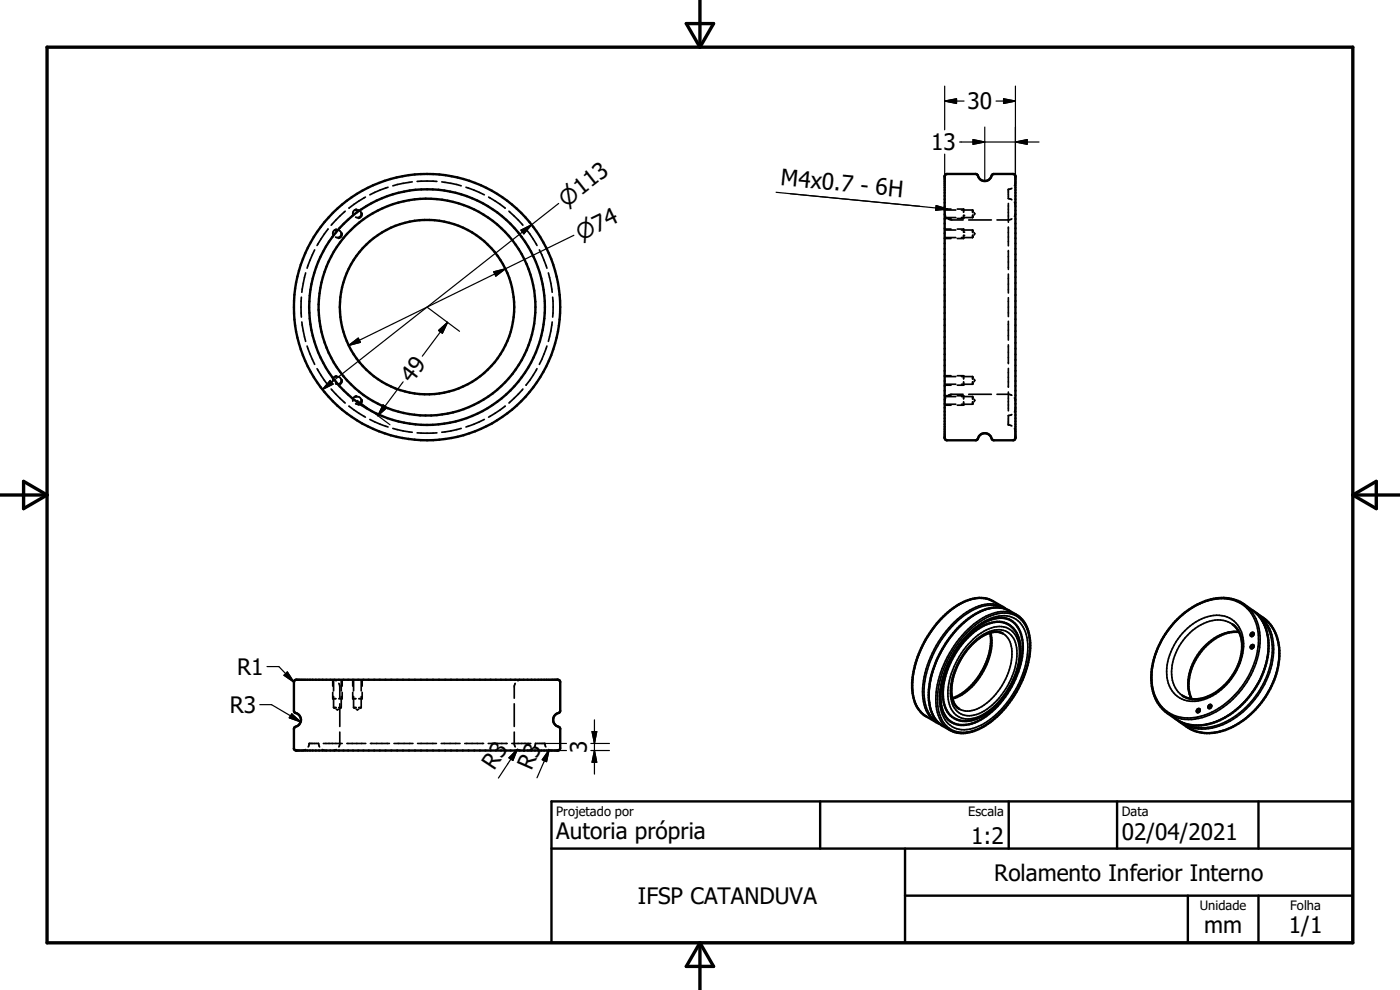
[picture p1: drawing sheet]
<svg xmlns="http://www.w3.org/2000/svg" width="297mm" height="210mm" viewBox="0 0 297 210" stroke-linecap="round" stroke-linejoin="round" font-family="sans-serif">
<g fill="none" stroke="#000" stroke-width=".36">
<path d="M82.3 39.7l-3.8 1.6M87.5 38.6l-4.2 .8M88.5 38.5h4.2M93.7 38.6l4.1 .8M98.9 39.7l3.8 1.6M214.7 40l-.8 .2v1.9l.8 .3M215.4 38.7l-.2 .7M64.8 57.9l-.8 4.1M66.8 53l-1.6 3.9M69.6 48.6l-2.3 3.5M71.2 48.9a.8 .8 0 0 1 1.2 .7 .8 .8 0 0 1-1.2 .7M71.4 48.6l-.7 .5-.1 .7"/>
<path d="M72.6 49.4l-.2 .8-.6 .4M73.2 44.8l-2.9 3M75.4 44.7a.8 .8 0 0 1 1.2 .7 .8 .8 0 0 1-1.2 .7M75.7 44.4l-.7 .4-.1 .7M76.8 45.2l-.2 .8-.6 .3M77.5 41.8l-3.5 2.3M103.7 41.8l3.5 2.3M108 44.8l2.9 3M111.6 48.6l2.3 3.5M114.4 53l1.6 3.9M116.3 57.9l.8 4.1M200.4 50.4h2.4"/>
<path d="M200.4 48.8h2.4M200.4 46.2h2.4M200.4 44.6h2.4M200.4 50.6h1.4M200.4 48.6h1.4M200.4 46.4h1.4M200.4 44.3h1.4M200.4 45.2l.2 .7M201.2 46.4l.7 .3h2.4M203.1 44.3h1.3v.7M203.1 48.6h1.3v.7M204 50.4h2.3"/>
<path d="M204 48.8h2.3M204 46.2h2.3M204 44.6h2.3M204.4 45.7v.7h-1.3M204.4 49.9v.7h-1.3M205.5 46.7h4.8M206.3 44.6v.5M206.3 45.6v.6M206.3 48.8v.5M206.3 49.9v.5M206.3 48.8l.2 .2M206.3 44.6l.2 .2"/>
<path d="M206.5 50.1l-.2 .3M206.5 45.9l-.2 .3M206.6 49.3l.2 .3-.2 .3M206.6 45.1l.2 .2-.2 .3M213.9 43.2v3.9M213.9 48.2v3.9M213.9 53.1v4.1M213.9 58.1v4.1M214.7 46.4l-.8 .3h-2.4M215.2 42.9l.2 .7M215.4 45.2l-.2 .7M63.9 63v4.3"/>
<path d="M64 68.3l.8 4.1M65.2 73.4l1.6 3.9M67.3 78.2l2.3 3.5M71.4 79.7l-.7 .5-.1 .7M113.9 78.2l-2.3 3.5M116 73.4l-1.6 3.9M117.1 68.3l-.8 4.1M117.3 63v4.3M200.4 79.9h2.4M200.4 79.7h1.4M203.1 79.7h1.3v.7M204 79.9h2.3"/>
<path d="M206.3 79.9v.5M206.3 79.9l.2 .3M213.9 63.1v4.1M213.9 68.2v3.9M213.9 73.2v3.9M213.9 78.2v3.9M70.3 82.5l2.9 3M71.2 80a.8 .8 0 0 1 1.2 .7 .8 .8 0 0 1-1.2 .7M72.6 80.5l-.1 .7-.3 .3-.4 .2M74 86.2l3.5 2.3M75.4 84.3a.8 .8 0 0 1 1.2 .7 .8 .8 0 0 1-1.2 .7M75.7 84l-.7 .4-.1 .7"/>
<path d="M76.8 84.8l-.1 .6-.3 .4-.4 .1M78.5 89l3.8 1.6M83.3 90.9l4.2 .8M88.5 91.8h4.2M97.8 90.9l-4.1 .8M102.7 89l-3.8 1.6M107.2 86.2l-3.5 2.3M110.9 82.5l-2.9 3M200.4 85.8h2.4M200.4 81.5h2.4M200.4 84.1h2.4M200.4 86h1.4"/>
<path d="M200.4 83.9h1.4M200.4 81.7h1.4M200.6 84.4l-.2 .7M203.1 83.9h1.3v.7M204 85.8h2.3M204 81.5h2.3M204 84.1h2.3M204.3 83.6h-2.4l-.7 .2M204.4 85.3v.7h-1.3M204.4 81v.7h-1.3M205.5 83.6h4.8M206.3 81v.5"/>
<path d="M206.3 84.1v.6M206.3 85.2v.6M206.3 84.1l.2 .3M206.5 85.5l-.2 .3M206.5 81.3l-.2 .2M206.6 84.7l.2 .2-.2 .3M206.6 80.4l.2 .3-.2 .3M211.5 83.6h2.4l.8 .2M213.9 83.2v4M214.7 87.9l-.8 .2v2l.8 .3M215.2 90.9l.2 .7M215.2 84.4l.2 .7"/>
<path d="M215.4 86.6l-.2 .8M205.1 134.8a11.6 11.6 0 0 1 8-4.2 5.2 5.2 0 0 1 4.9 5.3 19.7 19.7 0 0 1-5.5 14.5 12.1 12.1 0 0 1-7.9 4.4 5.1 5.1 0 0 1-5.2-4.9 19.4 19.4 0 0 1 5.2-14.5zM205.7 133.7a10.8 10.8 0 0 1 8.1-3.6 5.5 5.5 0 0 1 4.6 5.2 20.5 20.5 0 0 1-5.8 15.5 12.6 12.6 0 0 1-8.2 4.6 5.3 5.3 0 0 1-5.3-4.9 19.9 19.9 0 0 1 4.8-14.9zM205.9 136.1a8.8 8.8 0 0 1 6.6-3.2 4.4 4.4 0 0 1 3.8 4.8 16.5 16.5 0 0 1-8.2 14.1 4.5 4.5 0 0 1-6-.9 8.5 8.5 0 0 1-.5-7.3 18.4 18.4 0 0 1 4.3-7.5zM206.2 136.6a7.9 7.9 0 0 1 6.2-3 4.2 4.2 0 0 1 3.3 4.4 15.1 15.1 0 0 1-8 13.4 4 4 0 0 1-5.9-3.1 14.2 14.2 0 0 1 3.8-11.2zM210.2 134.2a12.6 12.6 0 0 1-3.1 10.5 10 10 0 0 1-5 3.6M210.6 127.5a7 7 0 0 0-7 .7 21.8 21.8 0 0 0-10 18.1 6.8 6.8 0 0 0 2.9 5.7M212.8 134.4a4.8 4.8 0 0 1 1.9 5 14.1 14.1 0 0 1-7.5 11 4.2 4.2 0 0 1-3.7 0M212.8 128.8a7 7 0 0 0-7.1 .7 21.8 21.8 0 0 0-10 18 6.8 6.8 0 0 0 2.9 5.7M212.9 129a7 7 0 0 0-7 .7 21.6 21.6 0 0 0-9.9 17.8 6.6 6.6 0 0 0 2.9 5.7M214.1 129.5a7 7 0 0 0-7 .8 21.8 21.8 0 0 0-10 18 6.8 6.8 0 0 0 2.9 5.7M215.6 130.4a7.1 7.1 0 0 0-7.1 .7 22.1 22.1 0 0 0-10 17.3 7.1 7.1 0 0 0 3 6.4"/>
<path d="M249.7 131.5a12.9 12.9 0 0 1 11.4-4.3 7.9 7.9 0 0 1 5.9 8.3 17.9 17.9 0 0 1-12.2 16.4 7.7 7.7 0 0 1-10.4-7 17.4 17.4 0 0 1 5.3-13.4zM251.4 133.8a9.2 9.2 0 0 1 8.4-3.1 6 6 0 0 1 4 6.5 12.8 12.8 0 0 1-9.6 11.5 5.6 5.6 0 0 1-6.7-5.6 12.8 12.8 0 0 1 3.9-9.3zM261.4 132.4a6.2 6.2 0 0 0-6.7 .2 11.7 11.7 0 0 0-6 11.7l.9 2.1 1.2 1.1M262.8 134a9.2 9.2 0 0 0-7.9 3.8 10.3 10.3 0 0 0-2.4 10l.3 .5M264 128.2a9.3 9.3 0 0 1 3.2 9.1 18.4 18.4 0 0 1-12.2 14.9 8.7 8.7 0 0 1-7.3-.9M265.7 129.5a9.3 9.3 0 0 1 3.3 9 18.6 18.6 0 0 1-12.2 15 8.7 8.7 0 0 1-7.4-1M266.8 130.3a9.3 9.3 0 0 1 3.3 9 18.6 18.6 0 0 1-12.2 15 8.7 8.7 0 0 1-7.4-1M267 130.6a9.8 9.8 0 0 1 2.7 9.4 18.2 18.2 0 0 1-12 14 8.5 8.5 0 0 1-6.8-.7M268 131.1a9.4 9.4 0 0 1 3.3 9.1 18.4 18.4 0 0 1-12.2 14.9 8.5 8.5 0 0 1-7.4-1M64.8 159l-.7 .2M65.4 158.5l.2-.8h2l.2 .8M68.4 159l.7 .2"/>
<path d="M68.6 157.7h4M70.6 146.9v1.3h.6M70.8 150.1h.5M70.8 150.1l.2 .2M70.8 144.2v2.4M70.8 147.8v2.3M71.3 150.4l.3 .2 .3-.2M71.4 144.4l-.8-.2v1.3M71.4 159l-.8 .2M71.9 150.1h.5M71.9 145l.2 .7v2.4M72.1 155.3v2.4l-.2 .8"/>
<path d="M72.1 149.3v4.8M72.4 150.1l-.3 .2M72.4 144.2v2.4M72.4 147.8v2.3M72.6 144.2v1.3M72.6 146.9v1.3h-.7M73.6 157.7h4M74.8 146.9v1.3h.7M74.8 144.2v1.3M75 150.1h.6M75 150.1l.3 .2M75 144.2v2.4"/>
<path d="M75 147.8v2.3M75.6 150.4l.2 .2 .3-.2M76.1 150.1h.5M76.6 150.1l-.2 .2M76.6 144.2v2.4M76.6 147.8v2.3M76.8 146.9v1.3h-.7M76.8 144.2v1.3M78.6 157.7h4M83.6 157.7h4M88.6 157.7h4M93.6 157.7h4"/>
<path d="M98.6 157.7h4M103.6 157.7h4M108.6 157.7h4M109.1 155.3v2.4l.2 .8M109.1 149.3v4.8M109.3 145l-.2 .7v2.4M109.9 159l.7 .2M110.6 144.2l-.7 .2M112.9 159l-.8 .2M113.4 158.5l.2-.8h2l.2 .8M116.4 159l.7 .2"/>
</g>
<g fill="none" stroke="#000" stroke-width=".51">
<path d="M200.6 37h6.7a1.72 1.72 0 0 0 2.2 1.3l.6-.5 .4-.8 .4-.1h4l.3 .1 .2 .4v55.5l-.1 .3-.4 .2-4.4-.1a1.62 1.62 0 0 0-2.6-1l-.6 1-.3 .1h-6.1l-.4-.2-.1-.3v-55.5zM203.1 133.3a12.4 12.4 0 0 1 8.6-4.4l1.3 .2 1.1 .4a6.7 6.7 0 0 1 3.3 2.6 11.2 11.2 0 0 1 .6 9.1 21.9 21.9 0 0 1-9.8 13.2 6.9 6.9 0 0 1-6.7 .4l-1.5-.8a7.3 7.3 0 0 1-3-6.5 22.1 22.1 0 0 1 6.1-14.2zM205.1 135a10.7 10.7 0 0 1 7.5-3.9 4.5 4.5 0 0 1 4.2 4 17 17 0 0 1-3.6 12.7 13.4 13.4 0 0 1-8.2 6 4.6 4.6 0 0 1-5.4-4.6 18.9 18.9 0 0 1 5.5-14.2zM205.3 135.3a9.1 9.1 0 0 1 7.3-3.3 5.3 5.3 0 0 1 3.9 5.5 16.5 16.5 0 0 1-3.2 9.8 15.2 15.2 0 0 1-4.8 4.5 5.7 5.7 0 0 1-6.8 0 7.6 7.6 0 0 1-1.5-6.8 19 19 0 0 1 5.1-9.7zM210.1 134.2a13.8 13.8 0 0 1-4.4 11.6 9.1 9.1 0 0 1-3.7 2.3M210.1 134.2a13.4 13.4 0 0 0-7.6 8.6 8.1 8.1 0 0 0 0 6.7l1 .9M210.1 134.2a3.2 3.2 0 0 1 2.5 .1l.2 .1M213.4 129.2l-2.8-1.7a6.8 6.8 0 0 0-6.7 .4 21.6 21.6 0 0 0-10.4 18.1 6.9 6.9 0 0 0 3 6l2.9 1.6M249.3 131.8a14.1 14.1 0 0 1 10.9-4.9 7.7 7.7 0 0 1 3.8 1.3l1.7 1.3a9.7 9.7 0 0 1 3.2 10 18.3 18.3 0 0 1-12.4 14.1 8.6 8.6 0 0 1-7.1-1.1l-1.7-1.2a9.2 9.2 0 0 1-3.4-8.8 18.8 18.8 0 0 1 5-10.7zM261.4 132.4a6.2 6.2 0 0 1 1.9 6.7 11.8 11.8 0 0 1-9.2 9.2h-1.1a4.4 4.4 0 0 1-2.2-.8M262.9 134.1a9.8 9.8 0 0 0-8.5 4.7 9.8 9.8 0 0 0-1.6 9.5M265.4 137a.3 .3 0 0 1 .4-.2 .3 .3 0 0 1 .1 .5l-.1 .1a.3 .3 0 0 1-.4 .1 .3 .3 0 0 1 0-.5z"/>
<path d="M266.3 129.9a10.3 10.3 0 0 1 3.8 3.4 13.3 13.3 0 0 1-.6 12.8 17.1 17.1 0 0 1-11.8 9.3 8.8 8.8 0 0 1-7.7-2.5M62.4 144.4l.4-.2h55.5l.3 .1 .2 .4-.1 6.4a1.61 1.61 0 0 0-1.3 1.1 1.61 1.61 0 0 0 .6 1.7l.7 .4 .1 .3v4.1l-.2 .4-.3 .1h-55.5l-.4-.3 .1-4.6a1.67 1.67 0 0 0 .9-2.6l-.8-.5-.2-.4zM254 150.6a.3 .3 0 0 1 .4-.2 .3 .3 0 0 1 .1 .5l-.1 .1a.3 .3 0 0 1-.5 .1 .3 .3 0 0 1 .1-.5zM256.5 149.6l.3-.1a.34 .34 0 0 1 .1 .6 .34 .34 0 0 1-.6-.1zM117 170h170v30h-170zM174 170v10M214 170v10M237 170v10M267 170v10M117 180h170M192 190h95M192 180v20"/>
<path d="M252 190v10M267 190v10"/>
<circle cx="90.6" cy="65.1" r="18.5"/>
<circle cx="90.6" cy="65.1" r="23"/>
<circle cx="90.6" cy="65.2" r="25"/>
<circle cx="90.6" cy="65.2" r="28.3"/>
<circle cx="265.6" cy="134.6" r=".36"/>
</g>
<g fill="#000">
<circle cx="204.4" cy="49.9" r=".18"/>
<circle cx="204.4" cy="45.7" r=".18"/>
<circle cx="204.4" cy="49.3" r=".18"/>
</g>
<path d="M10 10h277v190h-277zM145.6 5h5.8l-2.9 5zM148.5 0v10M0 105h10M5 102.1l5 2.9-5 2.9zM287 105h10M287 105l5-2.9v5.8zM148.5 200v10M148.5 200l2.9 5h-5.8z" fill="none" stroke="#000" stroke-width=".71"/>
<g fill="none" stroke="#000" stroke-width=".25">
<path d="M200.4 18.3v9.2M215.4 18.3v19.1M200.4 21.4h4.1M200.4 21.4l2.5-.4v.9zM200.4 32.7v4.7M203.6 30.1h16.8M206.4 29.6l2.5 .5-2.5 .5zM208.9 27v11.4M211.3 21.4h4.1M212.9 21l2.5 .4-2.5 .5zM215.4 30.1l2.5-.5v1zM104.8 57.7l2.4-.7-2 1.6z"/>
<path d="M107.2 57l-33.2 16.3M110.5 48.8l2.3-1.1-1.7 1.9zM112.8 47.7l-44.4 34.9M118.5 43.2l-5.7 4.5M121.7 49.9l-14.5 7.1M164.6 40.8l30.5 3M167.6 41.1l27.5 2.7M195.1 43.8l5.9 .5M198.6 43.6l2.4 .7-2.5 .3zM74 73.3l2-1.6 .5 .9zM90.6 65.2l6.9 5.1M93 70.1l1.9-1.7-1 2.3z"/>
<path d="M94.9 68.4l-5.3 7.2M70.1 80.7l.6 .8-2.3 1.1zM75.8 84.9l6.9 5.2M81.3 85.9l.8 .6-1.9 1.7zM85.5 81l-5.3 7.2M55.1 149.5h2.5l6.2 3.6M56.6 141.4h2.6l3.2 3.3M61 142.5l1.4 2.2-2.1-1.4zM61.9 151.4l1.9 1.7-2.4-.8zM109.8 159l-4.1 6.1M109.8 159l-1 2.3-.8-.5zM115.6 157.7h4.6"/>
<path d="M116.5 159.1l-2.6 5.9M116.5 159.1l-.5 2.5-1-.4zM118.3 159.2h1.9M125.4 157.7h3.9M125.4 159.2h3.9M125.6 155.2h1l-.5 2.5zM126.1 152.7v11.5M126.1 159.2l.5 2.5h-1z"/>
</g>
<g fill="#000" stroke="#000" stroke-width=".25">
<path d="M200.4 21.4l2.5-.4v.9zM206.4 29.6l2.5 .5-2.5 .5zM212.9 21l2.5 .4-2.5 .5zM215.4 30.1l2.5-.5v1zM104.8 57.7l2.4-.7-2 1.6zM110.5 48.8l2.3-1.1-1.7 1.9zM198.6 43.6l2.4 .7-2.5 .3zM74 73.3l2-1.6 .5 .9zM93 70.1l1.9-1.7-1 2.3zM70.1 80.7l.6 .8-2.3 1.1zM81.3 85.9l.8 .6-1.9 1.7zM61 142.5l1.4 2.2-2.1-1.4z"/>
<path d="M61.9 151.4l1.9 1.7-2.4-.8zM125.6 155.2h1l-.5 2.5zM109.8 159l-1 2.3-.8-.5zM116.5 159.1l-.5 2.5-1-.4zM126.1 159.2l.5 2.5h-1z"/>
</g>
<g font-size="4.8">
<text x="205.3" y="23.2">30</text>
<text x="197.6" y="31.9">13</text>
<text x="165.5" y="39.3" transform="rotate(6 165.5 39.3)">M4x0.7 - 6H</text>
<text x="87.4" y="81.4" transform="rotate(-53 87.4 81.4)">49</text>
<text x="50.3" y="143.1">R1</text>
<text x="48.8" y="151.2">R3</text>
<text x="124.5" y="159.8" transform="rotate(-90 124.5 159.8)">3</text>
<text x="104.8" y="163.5" transform="rotate(-57 104.8 163.5)">R3</text>
<text x="112.7" y="163.7" transform="rotate(-66 112.7 163.7)">R3</text>
<text x="118" y="178.1">Autoria própria</text>
<text x="206" y="179">1:2</text>
<text x="238" y="178.2">02/04/2021</text>
<text x="135.3" y="191.8">IFSP CATANDUVA</text>
<text x="210.9" y="186.8">Rolamento Inferior Interno</text>
<text x="255.4" y="197.9">mm</text>
<text x="273.4" y="198">1/1</text>
</g>
<g font-size="4.6">
<text x="120.2" y="44" transform="rotate(-38 120.2 44)">n113</text>
<text x="123.2" y="51.1" transform="rotate(-26 123.2 51.1)">n74</text>
</g>
<g font-size="2.7">
<text x="118" y="173.1">Projetado por</text>
<text x="205.4" y="173.1">Escala</text>
<text x="238" y="173">Data</text>
<text x="254.6" y="193.1">Unidade</text>
<text x="273.7" y="193.1">Folha</text>
</g>
</svg>
